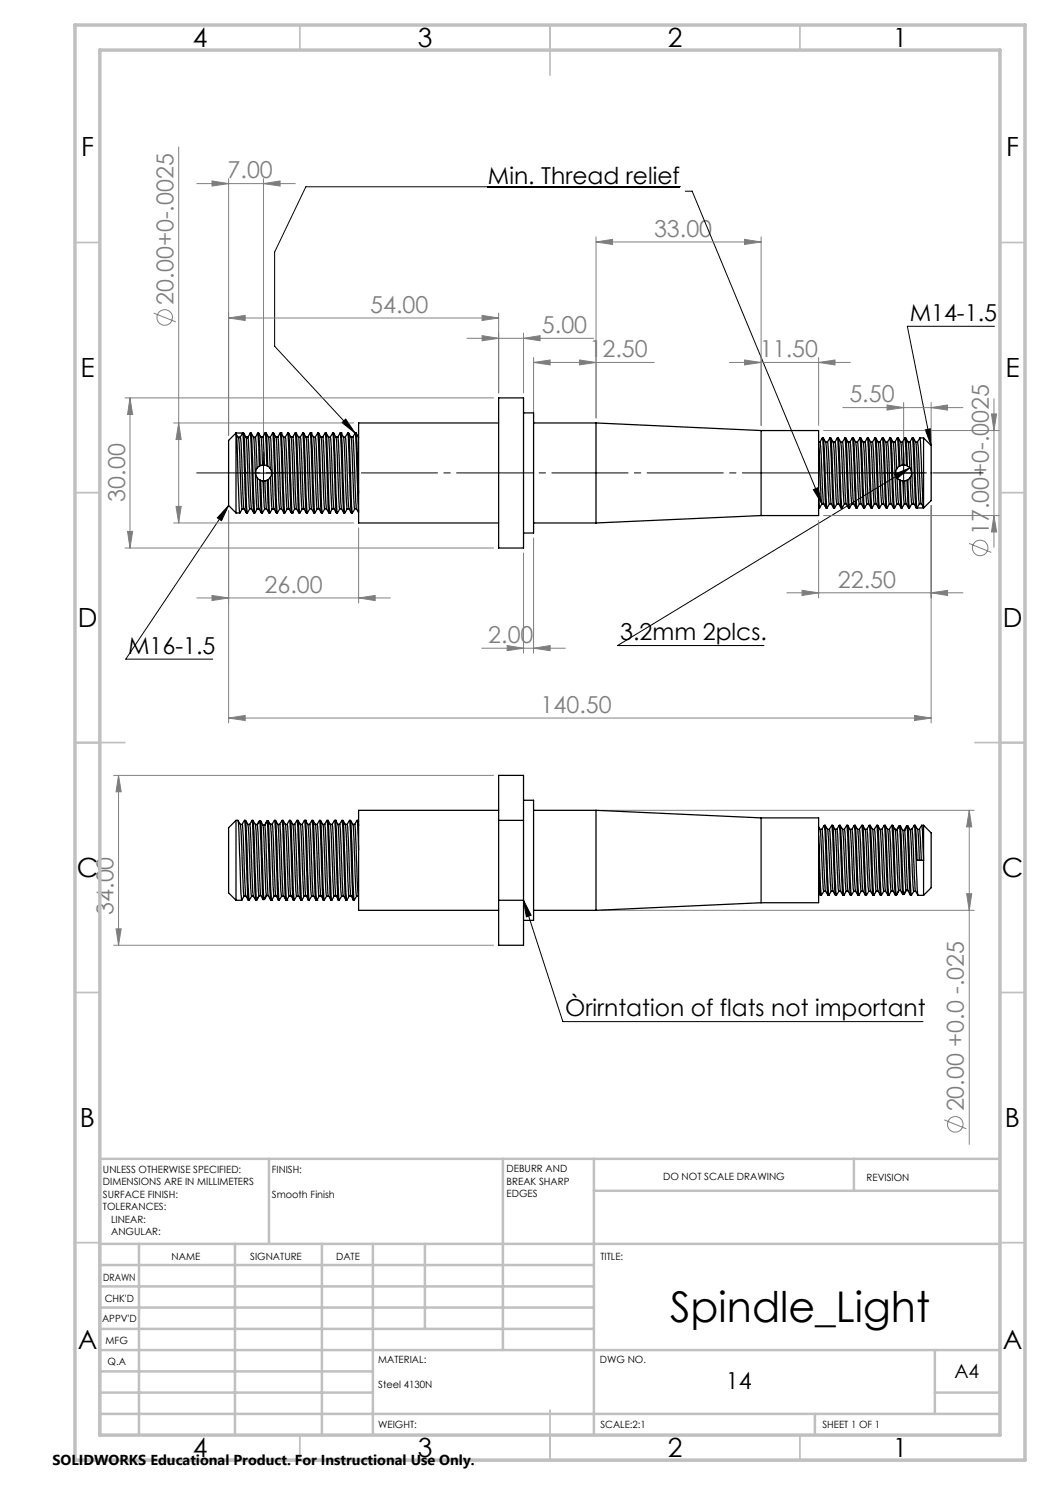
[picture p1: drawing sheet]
<svg xmlns="http://www.w3.org/2000/svg" width="210mm" height="297mm" viewBox="0 0 210 297" stroke-linecap="round" stroke-linejoin="round" font-family="sans-serif">
<g fill="none" stroke="#808080" stroke-width=".2">
<path d="M35.7 29.4v75.2M39.4 36.7h19.7M42.4 36.2l3.3 .5-3.3 .5zM45.7 35.7v51.4M52.7 36.7l3.3-.5v1zM52.7 35.7v53.8M119.2 48.4l3.3-.5v1zM119.2 47.4v36.2M119.2 48.4h33M148.9 47.9l3.3 .5-3.3 .5zM152.2 47.4v37.7M25 79.6h73.7"/>
<path d="M26 79.6v30M26 79.6l.5 3.3h-1zM30.7 62.6l4.5 1.8M45.7 63.6l3.3-.5v1zM45.7 63.6h54M93.4 67.7h25.3M96.4 63.1l3.3 .5-3.3 .5zM96.4 67.1l3.3 .6-3.3 .5zM99.7 62.6v16M104.7 67.7l3.3-.6v1.1zM104.7 66.6v12M106.7 72.5l3.3-.5v1z"/>
<path d="M106.7 71.5v12.1M106.7 72.5h24.1M115.9 72l3.3 .5-3.3 .5zM145.9 72.5h24.2M148.9 72l3.3 .5-3.3 .5zM163.7 72.5l3.3-.5v1zM163.7 71.5v13.6M198.8 79.8v29.7M34.7 84.6h36M35.7 84.6l.5 3.3h-1zM164.7 86.1h35.1M168.6 81.5h24"/>
<path d="M177.4 81l3.3 .5-3.3 .5zM180.7 80.5v9M186.2 81.5l3.3-.5v1zM186.2 80.5v7.6M198.3 82.8h1l-.5 3.3zM25 109.6h73.7M25.5 106.3h1l-.5 3.3zM34.7 104.6h36M35.2 101.3h1l-.5 3.3zM39.4 119.6h38.7M42.4 119.1l3.3 .5-3.3 .5zM45.7 102.1v42.5"/>
<path d="M71.7 119.6l3.3-.5v1zM71.7 105.6v15M104.7 110.6v20M106.7 107.6v23M157.4 118.6h35.2M160.4 118.1l3.3 .5-3.3 .5zM163.7 104.1v15.5M164.7 103.1h35.1M186.2 118.6l3.3-.5v1zM186.2 101.1v43.5M193.8 108.7l4.5 1.8M198.8 103.1l.5 3.3h-1z"/>
<path d="M96.3 129.6h16.8M101.4 129.1l3.3 .5-3.3 .5zM106.7 129.6l3.3-.5v1zM22.7 155.1h76M23.7 155.1v34M23.7 155.1l.5 3.3h-1zM45.7 143.6l3.3-.5v1zM45.7 143.6h140.5M182.9 143.1l3.3 .5-3.3 .5zM120.2 162.1h74.6M193.3 178.7h1l-.4 3.4zM193.9 162.1l.4 3.3h-1z"/>
<path d="M193.9 162.1v66.8M22.7 189.1h76M23.2 185.8h1l-.5 3.3zM120.2 182.1h74.6M188.8 224l4.5 1.8"/>
<circle cx="32.9" cy="63.5" r="1.55"/>
<circle cx="196" cy="109.6" r="1.55"/>
<circle cx="191.1" cy="224.9" r="1.55"/>
</g>
<g fill="none" stroke="#000" stroke-width=".2">
<path d="M136 37.4h-74.8l-6.3 13v18.8l16.1 17.4M137.1 38.2h1.3l26 62.6M198.9 65.3h-17.4l4.7 23.8M50.2 94.6h5M52.7 92.1v5M68.4 84.5l.7-.7 1.9 2.8zM162.7 97.9l.9-.4 .8 3.3zM178.2 94.6h5M178.9 94.9l3.1-1.3-2.6 2.1zM180.7 92.1v5M182 93.6l-58.5 35.5h29.3M185.1 86l1-.2 .1 3.3z"/>
<path d="M45.7 101.1l-20.5 30.7h17.3M45.7 101.1l-1.4 3-.8-.5zM104.7 180.1l7.9 24.2h72M104.7 180.1l1.5 3-.9 .3z"/>
</g>
<path d="M39.3 94.6h157.3" fill="none" stroke="#000" stroke-width=".2" stroke-dasharray="15.2 1.3 1.3 1.3" stroke-dashoffset="5.2"/>
<path d="M50.2 94.6h-1.6M52.7 92.1v-1.6M52.7 97.1v1.6M55.2 94.6h1.6M178.2 94.6h-1.6M180.7 92.1v-1.6M180.7 97.1v1.6M183.2 94.6h1.6" fill="none" stroke="#000" stroke-width=".2" stroke-dasharray="15.2 1.3 1.3 1.3"/>
<g fill="none" stroke="#c0c0c0" stroke-width=".35">
<path d="M60 5v5M110 5v10M160 5v5M15 48.5h5M200 48.5h5M15 98.5h5M200 98.5h5M15 148.5h10M195 148.5h10M15 198.5h5M200 198.5h5M15 248.5h5"/>
<path d="M200 248.5h5M60 287v5M110 282v10M160 287v5"/>
</g>
<g fill="none" stroke="#c0c0c0" stroke-width=".5">
<path d="M53.8 231.8v17M100.6 231.8v38.2M118.8 231.8v55.2M118.8 238.2h81.2M170.8 231.8v6.4M200 231.8h-180v55.2M20 248.8h180M20 257.3h98.8M20 253h98.8M27.8 248.8v38.2M47 248.8v38.2M64.4 248.8v38.2"/>
<path d="M74.6 248.8v38.2M85 248.8v17M20 265.8h98.8M20 261.5h98.8M20 278.5h54.6M20 274.3h54.6M20 270h180M187 278.5h13M187 270v12.8M20 282.8h180M163 282.8v4.2"/>
</g>
<path d="M15 5h190v287h-190zM20 10h180v277h-180z" fill="none" stroke="#c0c0c0" stroke-width=".7"/>
<path d="M162.7 97.9l.9-.4 .8 3.3zM45.7 101.1l-1.4 3-.8-.5zM185.1 86l1-.2 .1 3.3zM178.9 94.9l3.1-1.3-2.6 2.1zM68.4 84.5l.7-.7 1.9 2.8zM104.7 180.1l1.5 3-.9 .3z" fill="#000"/>
<g fill="#808080">
<path d="M186.2 118.6l3.3-.5v1zM160.4 118.1l3.3 .5-3.3 .5zM115.9 72l3.3 .5-3.3 .5zM106.7 72.5l3.3-.5v1zM163.7 72.5l3.3-.5v1zM148.9 72l3.3 .5-3.3 .5zM182.9 143.1l3.3 .5-3.3 .5zM45.7 143.6l3.3-.5v1z"/>
<path d="M42.4 119.1l3.3 .5-3.3 .5zM71.7 119.6l3.3-.5v1zM177.4 81l3.3 .5-3.3 .5zM186.2 81.5l3.3-.5v1zM42.4 36.2l3.3 .5-3.3 .5zM52.7 36.7l3.3-.5v1zM45.7 63.6l3.3-.5v1zM96.4 63.1l3.3 .5-3.3 .5zM96.4 67.1l3.3 .6-3.3 .5zM104.7 67.7l3.3-.6v1.1zM101.4 129.1l3.3 .5-3.3 .5zM106.7 129.6l3.3-.5v1zM119.2 48.4l3.3-.5v1zM148.9 47.9l3.3 .5-3.3 .5z"/>
<path d="M35.2 101.3h1l-.5 3.3zM35.7 84.6l.5 3.3h-1zM198.8 103.1l.5 3.3h-1zM198.3 82.8h1l-.5 3.3z"/>
<path d="M26 79.6l.5 3.3h-1zM25.5 106.3h1l-.5 3.3zM23.7 155.1l.5 3.3h-1zM23.2 185.8h1l-.5 3.3zM193.9 162.1l.4 3.3h-1zM193.3 178.7h1l-.4 3.4z"/>
</g>
<g fill="none" stroke="#000" stroke-width=".25">
<path d="M99.7 79.6h5v30h-5zM47.2 86.6v16M47.2 86.6l-1.5 1.5v13l1.5 1.5M47.2 86.6l.2 1.3 .6 14.7M47.2 86.6h1.5M47.3 86.9l.5 .8M47.7 87.4h.3M47.8 87.7l.6 14M48 87.4l.5-.8 .8 15.9M48 87.4l.2 1.3 .6 13M48.7 86.6l.5 .8h.4l.1 .6 .6 13.7M48.7 86.6l.8 16h-.2l-.5-.8"/>
<path d="M49.2 87.5l.8 14.2M49.5 87.6l.5-1 .8 15.9M50 86.6h.2l.5 .8h.3l.1 .2 .3 6.1M50.2 86.6l.8 16M50.7 87.5l.7 14.2M51 87.6l.5-1 .4 6.6M51.4 93.7a1.65 1.65 0 0 0 .1 1.9M51.5 95.6l.3 6.2M51.5 95.6l.5 .4M51.5 86.6h.2l.5 .8h.4M51.7 86.6l.3 6.5M51.9 93.2l-.5 .5"/>
<path d="M52 96l.3 6.5M52 96l.1 .1M52 93.1l-.1 .1M52.1 96.1l.4 6.5M52.1 96.1l.5 .1M52.2 87.5l.3 5.5M52.5 93l-.5 .1M52.6 87.4l.3 5.6M52.6 96.2l.4 5.6M52.9 93l.5 .1M52.9 93h-.4M53 96.2l.3 5.5"/>
<path d="M53 96.2h-.4M53 86.6h.2l.5 .8h.3l.5-.8M53 86.6l-.4 .8M53 86.6l.4 6.5M53 86.6h.1M53.2 86.6l.4 6.6M53.4 93.1l.2 .1M53.4 96l.4 6.5M53.4 96l-.4 .2M53.6 93.2l.4 .5M53.6 95.9l.4 6.7M53.6 95.9l-.2 .1"/>
<path d="M53.7 87.5l.3 6.2M54 87.5l.3 2.8 .5 11.4M54 93.7a1.6 1.6 0 0 1 .1 1.7M54.1 95.4l.3 6.4M54.1 95.4l-.5 .5M54.5 86.6h.2l.5 .8M54.5 86.6l.8 16M54.7 86.6l.8 16h-.2M55.2 87.4l.6 13.1 .2 1.3M55.6 87.5l.7 14.2M56 86.6l.3 3.2 .3 11.3 .2 1.5h.2M56.2 86.6l.5 .8"/>
<path d="M56.2 86.6h-.2l-.4 .8h-.4M56.2 86.6h.1M56.2 86.6l.8 16M56.7 87.4h.4M56.7 87.4l.7 14.4M57 87.4l.5-.8h.2l.5 .8M57.1 87.5l.7 14.2M57.5 86.6l.8 16M57.7 86.6l.2 1.6 .6 14.3-.2 .1M58.2 87.4h.4l.4-.8h.2l.5 .8M58.2 87.4l.6 13.1 .1 1.3M58.6 87.5l.7 14.2"/>
<path d="M59 86.6l.3 3.2 .3 11.3 .1 1.3 .1 .2h.2M59.2 86.6l.8 16M59.7 87.4h.4M59.7 87.4l.7 14.4M60.1 87.5l.7 14.2M60.5 86.6l.8 16M60.7 86.6l.5 .8M60.7 86.6h-.2l-.5 .8M60.7 86.6l.8 16h-.2M61.2 87.4l.7 14.4M61.6 87.5l.7 14.2M62 86.6l.3 3.2 .3 11.3 .1 1.3 .1 .2h.2"/>
<path d="M62.2 86.6l.5 .8M62.2 86.6h-.2l-.4 .8h-.4M62.2 86.6h.1M62.2 86.6l.8 16M62.7 87.4h.4M62.7 87.4l.7 14.4M63.1 87.5l.7 14.2M63.5 86.6l.8 16M63.7 86.6h-.2l-.5 .8M63.7 86.6l.5 .8M63.7 86.6l.8 15.9-.2 .1M64.2 87.4h.4l.4-.8h.2l.5 .8"/>
<path d="M64.2 87.4l.7 14.4M64.6 87.5l.7 14.2M65 86.6l.3 3.2 .3 11.3 .1 1.3 .1 .2h.2M65.2 86.6l.8 16M65.7 87.4h.4M65.7 87.4l.7 14.4M66.1 87.5l.7 14.2M66.5 86.6l.8 16M66.7 86.6h-.2l-.5 .8M66.7 86.6l.5 .8M66.7 86.6l.5 12.1 .3 3.9M67.2 87.4l.7 14.4"/>
<path d="M67.6 87.5l.7 14.2M68 86.6l.3 3.2 .4 12.1 .1 .7h.2M68.2 86.6l.5 .8M68.2 86.6h-.2l-.4 .8h-.4M68.2 86.6h.1M68.2 86.6l.8 16M68.7 87.4l.7 14.4M69.1 87.5l.7 14.2M69.5 86.6l.8 16M69.7 86.6h-.2l-.5 .8h-.3M69.7 86.6l.5 .8M69.7 86.6l.6 14.6 .2 1.4"/>
<path d="M70.2 87.4h.4l.4-.8h.2l.5 .9M70.2 87.4l.7 14.4M70.6 87.5l.7 14.2M71 86.6l.3 3.2 .4 12.5M71.2 86.6l.5 12M99.7 84.6h-28v20h28M104.7 82.6h2v24h-2M106.7 84.6h12.5M119.2 84.6v20M119.2 84.6l33 1.5M152.2 86.1v17M152.2 86.1h11.5v17h-11.5"/>
<path d="M163.7 88.9l.6 11.8 .4 .1 .5 .8h.2l.5-.8M163.7 88.4h.3M163.7 99.6l.2 2M164 88.4l.5-.8 .7 14M164 88.4l.7 12.3M164.5 87.6l.2 .1 .2 1.9 .3 10 .2 2M164.7 87.6l.5 .9 .1 1 .3 8.5 .3 2.8M165.1 88.4h.4M165.5 88.4l.5-.8 .7 14M165.5 88.4l.2 1.8 .5 10.5M166 87.6h.2l.1 .5 .5 12.3 .1 1.2M166.2 87.6l.2 .4a5.7 5.7 0 0 1 .5 3.2l.4 9.5 .4 .1 .5 .8h.2l.5-.8"/>
<path d="M166.6 88.4h.4M167 88.4l.5-.8 .7 14M167 88.4l.7 12.3M167.5 87.6l.2 .1 .2 1.9 .3 10 .2 2M167.7 87.6l.5 .9 .1 1 .3 8.5 .3 2.8M168.1 88.4h.4M168.5 88.4l.5-.8 .7 14M168.5 88.4l.2 1.8 .5 10.5M169 87.6h.2l.1 .5 .5 12.3 .1 1.2M169.2 87.6l.2 .4a5.7 5.7 0 0 1 .5 3.2l.3 7.8 .2 1.8M169.6 88.4h.4M170 88.4l.5-.8 .2 2 .5 12"/>
<path d="M170 88.4l.7 12.3M170.5 87.6h.2l.1 1.2 .4 10.8 .2 2M170.7 87.6l.5 .9 .1 1 .3 8.5 .3 2.8M171.1 88.4h.4M171.5 88.4l.5-.8 .7 14M171.5 88.4l.2 1.8 .5 10.5M172 87.6h.2l.1 .5 .5 12.3 .1 1.2M172.2 87.6l.2 .4a5.7 5.7 0 0 1 .5 3.2l.3 7.8 .2 1.8M172.6 88.4h.4M173 88.4l.5-.8 .2 2 .5 12M173 88.4l.7 12.3M173.5 87.6h.2l.1 1.2 .4 10.8 .2 2"/>
<path d="M173.7 87.6l.5 .9 .1 1 .3 8.5 .3 2.8M174.1 88.4h.4M174.5 88.4l.5-.8 .7 14M174.5 88.4l.2 1.8 .5 10.5M175 87.6h.2l.1 .5 .5 12.3 .1 1.2M175.2 87.6l.2 .4a5.7 5.7 0 0 1 .5 3.2l.3 7.8 .2 1.8M175.6 88.4h.4M176 88.4l.5-.8 .2 2 .5 12M176 88.4l.7 12.3M176.5 87.6h.2l.1 1.2 .4 9.7 .2 3.1M176.7 87.6l.5 1.3 .7 11.9M177.1 88.4h.4"/>
<path d="M177.5 88.4l.5-.8 .7 14M177.5 88.4l.7 12.3M178 87.6h.2l.1 .5 .5 12.3 .1 1.2M178.2 87.6l.2 .4a5.7 5.7 0 0 1 .5 3.2l.3 7.8 .2 1.8M178.6 88.4h.4M179 88.4l.5-.8 .3 5.7M179 88.4l.4 5.4M179.4 93.8a1.52 1.52 0 0 0 0 1.7M179.4 95.5l.3 5.2M179.4 95.5l.5 .5M179.5 87.6h.2l.1 1.2 .2 4.4M179.7 87.6l.5 1.3 .2 4.1"/>
<path d="M179.8 93.3l-.4 .5M179.9 96l.3 5.6M179.9 96l.2 .1M180 93.2l-.2 .1M180.1 96.1l.3 5.5M180.1 96.1l.5 .1M180.1 88.4h.4M180.4 93l-.4 .2M180.5 88.4l.5-.8 .3 5.5M180.5 88.4l.3 4.6M180.6 96.2l.3 4.6M180.6 96.2h.3"/>
<path d="M180.8 93l.5 .1M180.8 93h-.4M180.9 96.2l.3 4.5M181 87.6h.2l.1 .5 .2 5.1M181.2 87.6l.2 .4a5.7 5.7 0 0 1 .5 3.2l.1 2.4M181.3 93.1l.2 .1M181.4 96.1l.3 5.5M181.4 96.1l-.5 .1M181.5 93.2l.5 .4M181.6 96l.3 5.6 .5-1M181.6 96l-.2 .1M181.6 88.4h.4"/>
<path d="M182 93.6a1.65 1.65 0 0 1 0 1.9M182 88.4l.7 12.2M182 95.5l.3 5.2 .4 .1M182 95.5l-.4 .5M182.5 87.6l.2 2 .5 11.9v.1h1.5M182.7 87.6h-.2l-.5 .8M182.7 87.6l.5 1.3 .7 11.9M182.7 87.6l.7 14 .5-.8M183.1 88.4h.4M183.5 88.4l.7 12.2M183.9 87.6l.2 .5 .6 13.5M184.7 87.6h-.7l-.5 .8"/>
<path d="M184.7 87.6l1.5 1.5v11l-1.5 1.5M184.7 87.6v14M47.2 102.6h.8M48.4 101.8l-.4 .8M48.4 101.8h.4M50 101.8l-.5 .8M50 101.8h.3M50.3 101.8l.5 .8h.2M51.4 101.8l-.4 .8M51.4 101.8h.4M51.8 101.8l.5 .8h.2l.5-.8M53 101.8h.3"/>
<path d="M53.3 101.8l.5 .8M53.8 102.6h.2M54.4 101.8h.4M54.5 101.8l-.5 .8M54.8 101.8l.5 .8M56 101.8l-.5 .8M56 101.8h.3M56.3 101.8l.5 .8M57.4 101.8h.4M57.5 101.8l-.5 .8M57.8 101.8l.5 .8M58.5 102.6h.1"/>
<path d="M58.9 101.8l-.4 .8M58.9 101.8h.4M59.3 101.8l.5 .8M60.4 101.8h.4M60.5 101.8l-.5 .8M60.8 101.8l.5 .8M61.9 101.8l-.4 .8M61.9 101.8h.4M62.3 101.8l.5 .8M63.4 101.8h.4M63.5 101.8l-.5 .8M63.8 101.8l.5 .8"/>
<path d="M64.9 101.8l-.4 .8M64.9 101.8h.4M65.3 101.8l.5 .8M66 102.6h.1M66.4 101.8h.4M66.5 101.8l-.5 .8M66.8 101.8l.5 .8M67.3 102.6h.2M67.9 101.8l-.4 .8M67.9 101.8h.4M68.3 101.8l.5 .8M69.4 101.8h.4"/>
<path d="M69.5 101.8l-.5 .8M69.8 101.8l.5 .8M70.3 102.6h.2M70.9 101.8l-.4 .8M70.9 101.8h.4M71.3 101.8l.4 .7M106.7 104.6h12.5M152.2 103.1l-33 1.5M163.7 101.6h.2M164.4 100.8l-.5 .8M165.9 100.8h.3l.5 .8M166.7 101.6h.2"/>
<path d="M167.4 100.8l-.5 .8M168.9 100.8h.3l.5 .8M169.7 101.6h.2M170.4 100.8l-.5 .8M170.4 100.8h.3l.5 .8M171.9 100.8l-.5 .8h-.2M171.9 100.8h.3l.5 .8h.2M173.4 100.8h.3l.5 .8h.2l.5-.8M173.4 100.8l-.5 .8M174.9 100.8h.4M175.2 100.8l.5 .8M175.7 101.6h.2"/>
<path d="M176.4 100.8l-.5 .8M176.4 100.8h.3l.5 .8M177.9 100.8l-.5 .8h-.2M177.9 100.8h.4M178.2 100.8l.5 .8M178.7 101.6h.2M179.4 100.8l-.5 .8M179.4 100.8h.3l.5 .8M180.9 100.8l-.5 .8h-.2M180.9 100.8h.4M181.2 100.8l.5 .8h.2M182.7 100.6l.5 .8"/>
<path d="M183.9 100.8h.4M184.2 100.6l.5 .8M47.2 164.1v16M47.2 164.1l-1.5 1.5v13l1.5 1.5M47.2 164.1h.4M47.6 164.1l.5 .8M47.6 164.1l.7 15.9M48.1 164.9h.3M48.1 164.9l.7 14.3M48.4 164.9l.8 14.3M48.9 164.1l-.5 .8M48.9 164.1h.2l.5 .8"/>
<path d="M48.9 164.1l.2 1.5 .4 13.5 .2 .9M49.1 164.1l.7 16M49.6 164.9h.4l.1 .7 .6 13.6M49.6 164.9l.7 14.3M50.3 179.2h.4M50.3 179.2l-.5 .9M50.4 164.1l-.5 .8M50.4 164.1h.2l.5 .8M50.4 164.1l.8 16M50.6 164.1l.7 15.9M50.7 179.2l.5 .9M51.1 164.9l.7 14.2"/>
<path d="M51.1 164.9l.4 .1M51.5 165l.6 14.1M51.8 179.1l-.5 .9M51.9 164.2l-.5 .7M51.9 179.1l-.5 .9M52 164.2l.6 15.7M52 164.2l-.5 .8M52 164.2h.1M52.1 179.1l.5 .8M52.1 164.2l.7 15.7M52.1 164.2l.5 .9M52.1 179.1h-.3"/>
<path d="M52.6 179.9h.2M52.6 165.1l.7 14M52.6 165.1h.4M52.6 165.1h.1M53 165.1l.7 14M53.3 179.1l-.5 .8M53.3 179.1h.4M53.4 179.1l-.5 .8M53.4 164.2l-.5 .9M53.4 164.2l.8 15.8M53.4 164.2l-.4 .9M53.4 164.2h.2"/>
<path d="M53.6 164.2l.4 .5a24.7 24.7 0 0 1 .4 5.9l.2 6.6 .2 2M53.6 164.2l.7 15.8M53.7 179.1l.5 .9M54.1 164.9h.1M54.4 164.9l.3 3 .3 10.2 .2 1.1M54.4 164.9h-.3M54.8 179.2l-.4 .9M54.8 179.2h.4M54.9 164.1h.2l.5 .8M54.9 164.1l.2 2.2 .5 13.8h.2l.5-.9M54.9 164.1l-.5 .8M55.1 164.1l.7 15.9"/>
<path d="M55.2 179.2l.5 .8M55.6 164.9h.4v.4l.7 13.9M55.6 164.9l.6 13.2 .1 1.1M56.3 179.2h.4M56.4 164.1h.2l.5 .8M56.4 164.1l-.5 .8M56.4 164.1l.6 14.6 .2 1.4h.1M56.6 164.1l.7 16M56.7 179.2l.5 .8M57.1 164.9h.3M57.1 164.9l.5 12.3 .2 2M57.4 164.9l.3 3 .3 10.2 .2 1.1"/>
<path d="M57.8 179.2l-.4 .9M57.8 179.2h.4M57.9 164.1h.2l.5 .8M57.9 164.1l-.5 .8M57.9 164.1l.2 2.2 .4 11.4 .1 2.2v.2h.2M58.1 164.1l.7 16M58.2 179.2l.5 .8M58.6 164.9h.3l.1 .4 .7 13.9M58.6 164.9l.6 13.2 .1 1.1M59.3 179.2l-.5 .9M59.3 179.2h.4M59.4 164.1l-.5 .8"/>
<path d="M59.4 164.1l.6 14.6 .1 1.4h.3M59.4 164.1h.2M59.6 164.1l.8 16M59.6 164.1l.5 .8M59.7 179.2l.5 .8M60.1 164.9h.3M60.1 164.9l.7 14.3M60.4 164.9l.3 3 .3 10.2 .2 1.1M60.8 179.2l-.4 .9M60.8 179.2h.4M60.9 164.1l.2 2.2 .5 13.8h.2l.5-.9M60.9 164.1l-.5 .8"/>
<path d="M60.9 164.1h.2M61.1 164.1l.5 .8M61.1 164.1h.1M61.1 164.1l.7 15.9M61.2 179.2l.5 .8M61.6 164.9l.4 .1 .1 1 .3 10.1 .3 3.1M61.6 164.9l.2 3 .4 10.2 .1 1.1M62.3 179.2h.4M62.4 164.1h.2l.5 .8M62.4 164.1l-.5 .8M62.4 164.1l.6 14.6 .1 1.4h.3M62.6 164.1l.6 14.4 .2 1.6"/>
<path d="M62.7 179.2l.5 .8M63.1 164.9h.3M63.1 164.9l.7 14.3M63.4 164.9l.3 3 .3 9.3 .2 2M63.8 179.2l-.4 .9M63.8 179.2h.4M63.9 164.1l-.5 .8M63.9 164.1h.2l.5 .8M63.9 164.1l.7 16h.2l.5-.9M64.1 164.1l.7 15.9M64.2 179.2l.5 .8M64.6 164.9l.4 .1 .1 1 .3 10.1 .3 3.1"/>
<path d="M64.6 164.9l.2 3 .4 10.2 .1 1.1M65.3 179.2h.4M65.4 164.1l-.5 .8M65.4 164.1l.6 14.6 .1 1.4h.3M65.4 164.1h.2M65.6 164.1l.5 .8M65.6 164.1l.8 16M65.7 179.2l.5 .8M66.1 164.9h.3M66.1 164.9l.7 14.3M66.4 164.9l.3 3 .3 9.3 .2 2M66.8 179.2l-.4 .9"/>
<path d="M66.8 179.2h.4M66.9 164.1l-.5 .8M66.9 164.1l.7 16h.2l.5-.9M66.9 164.1h.2M67.1 164.1l.5 .8 .1 .4 .5 12.8 .1 1.1M67.1 164.1h.1M67.1 164.1l.7 15.9M67.2 179.2l.5 .8M67.6 164.9l.4 .1 .1 1 .3 10.1 .3 3.1M68.3 179.2h.4M68.4 164.1h.2l.5 .8M68.4 164.1l-.5 .8"/>
<path d="M68.4 164.1l.3 3.3 .3 11.3 .1 1.4h.3M68.6 164.1l.6 14.5 .2 1.5M68.7 179.2l.5 .8M69.1 164.9h.3M69.1 164.9l.7 14.3M69.4 164.9l.3 3 .3 9.3 .2 2M69.8 179.2l-.4 .9M69.8 179.2h.4M69.9 164.1l-.5 .8M69.9 164.1h.2l.2 .4 .4 .8 .5 12.8 .1 1.1M69.9 164.1l.7 15.4v.6h.2M70.1 164.1l.7 16"/>
<path d="M70.2 179.2l.5 .8M70.6 164.9h.3M70.9 164.9l.8 14.3M71.3 179.2l-.5 .9M71.3 179.2h.4M71.4 164.1l-.5 .8M71.4 164.1l.3 5.9M71.4 164.1l.3 .2M71.6 164.1l.1 1M99.7 164.1v-9h5v9M99.7 162.1h-28v20h28M99.7 164.1h5"/>
<path d="M99.7 164.1v16M104.7 160.1h2v24h-2M104.7 164.1v16M106.7 162.1h12.5M119.2 162.1v20M119.2 162.1l33 1.5M152.2 163.6v16.9M152.2 163.6h11.5v16.9h-11.5M163.7 178.4l.4 .7M163.7 165.4l.3 .5h.4M163.7 172l.4 7M163.7 167.1l.4 9.9 .2 2.1"/>
<path d="M164 165.9l.7 12.4M164.1 179.1h.2M164.4 165.9l.2 1.8 .5 10.5M164.7 178.3l-.4 .8M164.7 178.3h.4M164.8 165.1l-.4 .8M164.8 165.1l.2 1.2 .3 9.7 .3 3.1M164.9 165.1h.1M165 165.1l.5 .8h.4M165 165.1l.8 14M165.1 178.3l.5 .8M165.5 165.9l.6 10.6 .2 1.8"/>
<path d="M165.6 179.1h.2M165.9 165.9l.7 12.3M166.3 178.3h.3l.5 .8M166.3 178.3l-.5 .8M166.3 165.1l-.4 .8M166.3 165.1l.2 2 .4 10.8 .2 1.2M166.3 165.1h.2M166.5 165.1l.5 .8h.4M166.5 165.1l.8 14M167 165.9l.7 12.4M167.1 179.1h.2M167.4 165.9l.1 1 .6 11.3"/>
<path d="M167.7 178.3l-.4 .8M167.7 178.3h.4M167.8 165.1l-.4 .8M167.8 165.1l.2 1.2 .3 9.7 .3 3.1M167.9 165.1h.1M168 165.1l.5 .8h.4M168 165.1l.8 14M168.1 178.3l.5 .8M168.5 165.9l.6 10.6 .2 1.8M168.6 179.1h.2M168.9 165.9l.7 12.3M169.3 178.3h.3l.5 .8"/>
<path d="M169.3 178.3l-.5 .8M169.3 165.1l-.4 .8M169.3 165.1l.2 2 .4 9.9 .1 1.9 .3 .2M169.3 165.1h.2M169.5 165.1l.5 .8 .4 .1 .7 12.2M169.5 165.1l.8 14M170 165.9l.7 12.4M170.7 178.3l-.4 .8M170.7 178.3h.4M170.8 165.1l-.4 .8M170.8 165.1l.2 1.2 .3 9.7 .3 3M170.9 165.1h.1"/>
<path d="M171 165.1l.8 14M171.1 165.1l.4 .8h.4M171.1 178.3l.5 .8M171.5 165.9l.5 10.6 .3 1.8M171.6 179.1h.2M171.9 165.9l.7 12.3M172.3 178.3l-.5 .8M172.3 165.1l-.4 .8M172.3 165.1l.2 2 .6 12-.5-.8h-.3M172.3 165.1h.2M172.5 165.1l.5 .8 .4 .1 .7 12.2M172.5 165.1l.8 14"/>
<path d="M173 165.9l.7 12.4M173.1 179.1h.2M173.7 178.3l-.4 .8M173.7 178.3h.4M173.8 165.1l-.4 .8M173.8 165.1l.2 .5 .6 13.5M173.8 165.1h.2M174 165.1l.8 14M174.1 165.1l.4 .8h.4M174.1 178.3l.5 .8M174.5 165.9l.5 10.6 .3 1.8M174.6 179.1h.2"/>
<path d="M174.9 165.9l.7 12.3M175.3 178.3l-.5 .8M175.3 165.1l-.4 .8M175.3 165.1l.2 2 .6 12-.5-.8h-.3M175.3 165.1h.2M175.5 165.1l.5 .8 .4 .1 .7 12.2M175.5 165.1l.8 14M176 165.9l.7 12.4M176.1 179.1h.2M176.7 178.3l-.4 .8M176.7 178.3h.4M176.8 165.1l-.4 .8"/>
<path d="M176.8 165.1l.2 .5 .6 13.5M176.8 165.1l.3 .1 .1 1.9 .6 12 .5-.8M177.1 165.1l.4 .8h.4M177.1 178.3l.5 .8M177.5 165.9l.5 10.6 .3 1.8M177.6 179.1h.2M177.9 165.9l.7 12.3M178.3 178.3h.3l.5 .8M178.3 165.1l-.4 .8M178.3 165.1l.2 2 .4 9.9 .1 1.9 .2 .1M178.3 165.1h.2M178.5 165.1l.5 .8h.1"/>
<path d="M178.5 165.1l.7 13.9M179 165.9l.7 12.2M179.3 179h.1M179.4 165.9l.5-.7 .7 13.7M179.4 165.9l.7 12.2M179.7 178.1l-.5 .9M179.8 178.1l-.5 .9M180.1 178.1l.5 .8M180.1 178.1h-.4M180.1 165.2l.6 13.7M180.1 165.2a.85 .85 0 0 0-.7 .7h-.3h.3M180.1 165.2l.5 .9"/>
<path d="M180.6 178.9h.1M180.6 166.1l.6 11.9M180.6 166.1h.3M180.6 166.1h.1M180.9 166.1l.7 12M181.2 178l-.5 .9M181.2 178l.4 .1M181.3 178.1l-.6 .8M181.3 165.2l-.5 .9M181.4 165.2l.7 13.8M181.4 165.2l-.5 .9M181.4 165.2h.2"/>
<path d="M181.6 165.2l.7 13.9M181.6 178.1l.5 .9M181.6 165.2l.4 .7M182 165.9h.4l.1 1 .4 8.6 .2 2.7M182 165.9l.7 12.4M182.1 179l.2 .1M182.3 179v.1M182.4 165.9l.4-.8h.2l.4 6.9h1.3M182.7 178.3h.4l.5 .8M182.8 178.3l-.5 .8M182.8 165.1l.8 14M183.1 165.1l.4 .8h.4"/>
<path d="M183.5 165.9l.4 6.1M183.6 179.1h1.1M183.9 165.9l.4 6.1M184.3 165.1l.2 1.2 .2 5.7M184.7 165.1h-.4l-.4 .8M184.7 165.1l1.5 1.5v10.9l-1.5 1.6M184.7 172v7.1M184.7 165.1v6.9M47.2 180.1h1.2l.4-.9h.4l.4 .9h.2M51.3 180l-.1 .1M54.2 180l.1 .1M54.3 180.1h.1"/>
<path d="M57.4 180.1h.1M63.4 180.1h.1M70.9 180l-.1 .1M99.7 180.1v9h5v-9M99.7 180.1h5M106.7 182.1h12.5M152.2 180.5l-33 1.6"/>
</g>
<text font-size="8.5" x="134" y="264.4">Spindle_Light</text>
<g font-size="5.3">
<text x="38.5" y="9.5">4</text>
<text x="83.5" y="9.5">3</text>
<text x="133.6" y="9.5">2</text>
<text x="178.6" y="9.5">1</text>
<text x="16.2" y="31.3">F</text>
<text x="201.2" y="31.3">F</text>
<text x="16.1" y="75.5">E</text>
<text x="201.1" y="75.5">E</text>
<text x="15.5" y="125.5">D</text>
<text x="200.5" y="125.5">D</text>
<text x="15.4" y="175.5">C</text>
<text x="200.4" y="175.5">C</text>
<text x="16" y="225.5">B</text>
<text x="201" y="225.5">B</text>
<text x="15.5" y="269.8">A</text>
<text x="200.5" y="269.8">A</text>
<text x="38.5" y="291.5">4</text>
<text x="83.5" y="291.5">3</text>
<text x="133.6" y="291.5">2</text>
<text x="178.6" y="291.5">1</text>
</g>
<g font-size="4.7" fill="#808080">
<text x="45.5" y="35.7">7.00</text>
<text x="130.8" y="47.4">33.00</text>
<text x="34.7" y="60.9" transform="rotate(-90 34.7 60.9)">20.00+0-.0025</text>
<text x="74.1" y="62.6">54.00</text>
<text x="108.4" y="66.6">5.00</text>
<text x="117.9" y="71.5">12.50</text>
<text x="152" y="71.5">11.50</text>
<text x="169.9" y="80.5">5.50</text>
<text x="25" y="100.3" transform="rotate(-90 25 100.3)">30.00</text>
<text x="197.8" y="107" transform="rotate(-90 197.8 107)">17.00+0-.0025</text>
<text x="52.9" y="118.6">26.00</text>
<text x="167.6" y="117.5">22.50</text>
<text x="97.7" y="128.6">2.00</text>
<text x="108.1" y="142.6">140.50</text>
<text x="22.7" y="183" transform="rotate(-90 22.7 183)">34.00</text>
<text x="192.8" y="222.3" transform="rotate(-90 192.8 222.3)">20.00 +0.0 -.025</text>
</g>
<g font-size="4.7">
<text x="97.6" y="36.7">Min. Thread relief</text>
<text x="181.9" y="64.2">M14-1.5</text>
<text x="25.6" y="130.8">M16-1.5</text>
<text x="124" y="128">3.2mm 2plcs.</text>
<text x="113" y="203.2">Òrirntation of flats not important</text>
<text x="145.2" y="277.9">14</text>
</g>
<text font-size="3.9" x="190.9" y="275.5">A4</text>
<text font-size="2.9" x="10.5" y="292.9">SOLIDWORKS Educational Product. For Instructional Use Only.</text>
<g font-size="2">
<text x="20.6" y="234.6">UNLESS OTHERWISE SPECIFIED:</text>
<text x="20.6" y="237.1">DIMENSIONS ARE IN MILLIMETERS</text>
<text x="20.6" y="239.6">SURFACE FINISH:</text>
<text x="54.4" y="234.6">FINISH:</text>
<text x="54.4" y="239.6">Smooth Finish</text>
<text x="101.3" y="234.5">DEBURR AND</text>
<text x="101.3" y="237">BREAK SHARP</text>
<text x="101.3" y="239.5">EDGES</text>
<text x="132.6" y="236">DO NOT SCALE DRAWING</text>
<text x="173.3" y="236.2">REVISION</text>
<text x="20.6" y="242.1">TOLERANCES:</text>
<text x="22.2" y="244.6">LINEAR:</text>
<text x="22.2" y="247.1">ANGULAR:</text>
<text x="34.3" y="252">NAME</text>
<text x="50" y="251.9">SIGNATURE</text>
<text x="67.2" y="251.9">DATE</text>
<text x="120.1" y="251.9">TITLE:</text>
<text x="20.6" y="256.1">DRAWN</text>
<text x="20.9" y="260.3">CHK'D</text>
<text x="20.4" y="264.4">APPV'D</text>
<text x="21.1" y="268.8">MFG</text>
<text x="21.5" y="273">Q.A</text>
<text x="75.6" y="272.5">MATERIAL:</text>
<text x="120" y="272.5">DWG NO.</text>
<text x="75.6" y="277.5">Steel 4130N</text>
<text x="75.6" y="285.5">WEIGHT:</text>
<text x="120.1" y="285.6">SCALE:2:1</text>
<text x="164.5" y="285.6">SHEET 1 OF 1</text>
</g>
</svg>
